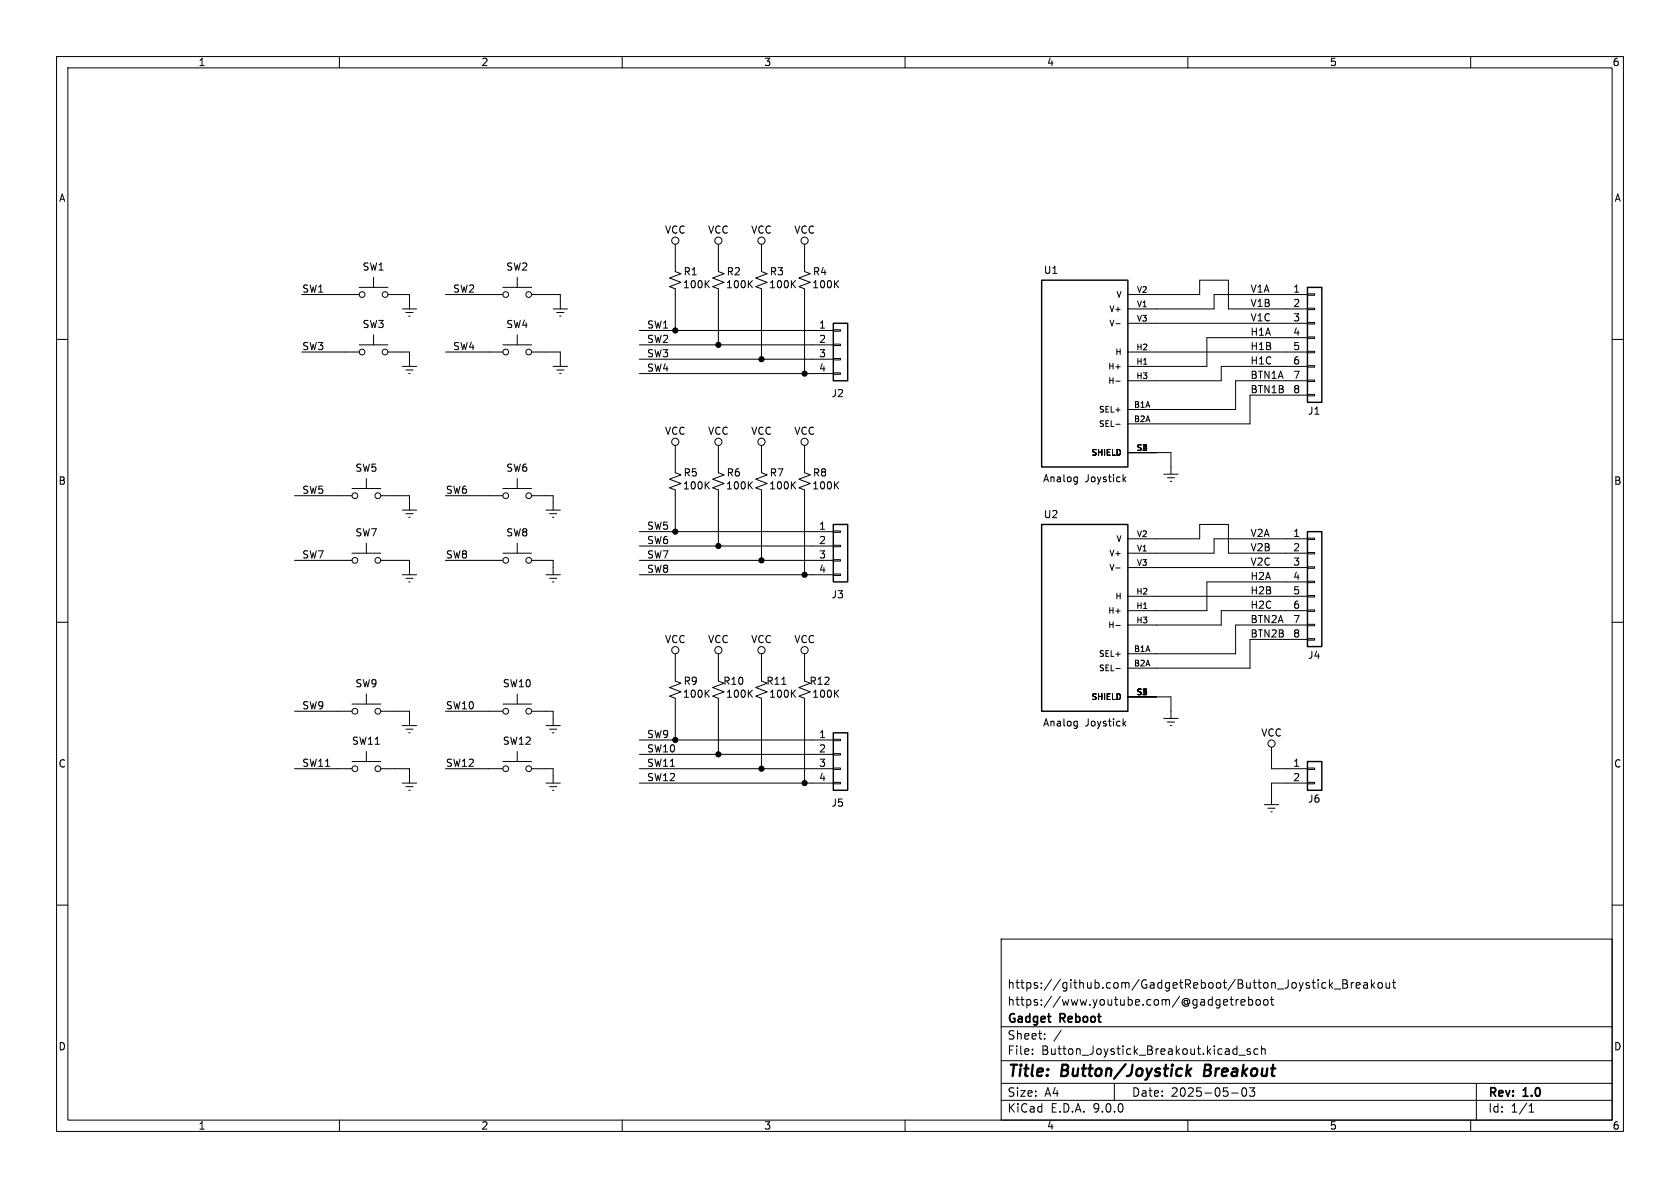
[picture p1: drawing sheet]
<svg xmlns="http://www.w3.org/2000/svg" width="297mm" height="210mm" viewBox="0 0 297 210" stroke-linecap="round" stroke-linejoin="round" font-family="sans-serif">
<g fill="none" stroke="#000" stroke-width=".18">
<path d="M10 10h277v190h-277zM12 12h273v186h-273zM60 10v2M110 10v2M160 10v2M210 10v2M260 10v2M53.3 52.1h10.2M63.5 50.8h5.1M66 49v1.8M66 59.2v1.8M68.6 52.1h3.8v2.5"/>
<path d="M71.1 54.6h2.6M71.8 55.2h1.2M72.3 55.9h.2M78.7 52.1h10.2M88.9 50.8h5.1M91.4 49v1.8M91.4 59.2v1.8M94 52.1h5.1v2.5M97.8 54.6h2.5M98.4 55.2h1.3M98.9 55.9h.3M113 58.4h34.3"/>
<path d="M119.4 43.2v4.8l1 .4-2 .7 2 .8-2 .8 1 .4v7.3M124.9 50.1l.5 .8M125.4 49.6l-.7 .7M127 43.2v4.8l1 .4-2 .7 2 .8-2 .8 1 .4v9.9M132.5 50.1l.5 .8M133 49.6l-.7 .7M134.6 43.2v4.8l1 .4-2 .7 2 .8-2 .8 1 .4v12.4M140.1 50.1l.5 .8M140.6 49.6l-.7 .7M142.2 43.2v4.8l1.1 .4-2.1 .7 2.1 .8-2.1 .8 1 .4v14.9M147.3 58.3h1.3v.2h-1.3zM147.7 50.1l.6 .8"/>
<path d="M148.3 49.6l-.8 .7M197.3 57.2h.7M199.4 52.1h12.7v-2.6h5.1v5.1h13.9M199.4 57.2h31.7M231.1 51.9h1.3v.3h-1.3zM231.1 54.5h1.3v.2h-1.3zM231.1 57h1.3v.3h-1.3zM231.1 59.6h1.3v.2h-1.3zM231.1 52.1h-16.5v2.5h-15.2M231.1 59.7h-17.7v5.1h-14M10 60h2M53.3 62.2h10.2"/>
<path d="M63.5 61h5.1M68.6 62.2h3.8v2.6M71.1 64.8h2.6M71.8 65.4h1.2M72.3 66h.2M78.7 62.2h10.2M88.9 61h5.1M94 62.2h5.1v2.6M97.8 64.8h2.5M98.4 65.4h1.3M98.9 66h.3M113 66h34.3"/>
<path d="M113 61h34.3M113 63.5h34.3M119.4 78.7v4.9l1 .3-2 .8 2 .8-2 .7 1 .4v7.4M127 78.7v4.9l1 .3-2 .8 2 .8-2 .7 1 .4v9.9M134.6 78.7v4.9l1 .3-2 .8 2 .8-2 .7 1 .4v12.5M142.2 78.7v4.9l1.1 .3-2.1 .8 2.1 .8-2.1 .7 1 .4v15M147.3 60.8h1.3v.3h-1.3zM147.3 63.4h1.3v.2h-1.3zM147.3 65.9h1.3v.3h-1.3zM197.3 67.4h.7M197.3 75h.7M199.4 62.2h31.7"/>
<path d="M231.1 62.1h1.3v.3h-1.3zM231.1 64.6h1.3v.3h-1.3zM231.1 67.2h1.3v.2h-1.3zM231.1 69.7h1.3v.3h-1.3zM231.1 64.8h-15.2v2.5h-16.5M231.1 67.3h-12.7v5.1h-19M231.1 69.9h-10.1v5h-21.6M285 60h2M52.1 99.1h10.1M52.1 87.6h10.1M62.2 97.8h5.1M62.2 86.4h5.1"/>
<path d="M64.8 84.6v1.8M64.8 96v1.8M67.3 99.1h5.1v2.5M67.3 87.6h5.1v2.6M71.1 90.2h2.6M71.8 90.8h1.2M72.3 91.4h.2M78.7 99.1h10.2M78.7 87.6h10.2M88.9 97.8h5.1M88.9 86.4h5.1M91.4 84.6v1.8"/>
<path d="M91.4 96v1.8M94 99.1h3.8v2.5M94 87.6h3.8v2.6M96.5 90.2h2.6M97.2 90.8h1.2M97.7 91.4h.2M113 94h34.3M113 96.5h34.3M113 99.1h34.3M124.9 85.7l.5 .7M125.4 85.2l-.7 .7M132.5 85.7l.5 .7"/>
<path d="M133 85.2l-.7 .7M140.1 85.7l.5 .7M140.6 85.2l-.7 .7M147.3 93.9h1.3v.2h-1.3zM147.3 96.4h1.3v.2h-1.3zM147.3 98.9h1.3v.3h-1.3zM147.7 85.7l.6 .7M148.3 85.2l-.8 .7M190.1 84.3l.3 .1M190.4 84.3v1l-.2 .3M190.4 85.1l-.3 .1M198.7 84.7l.3 .5"/>
<path d="M199 84.3l-.4 .5M199.4 80h7.6v3.8M199.4 95.3h12.7v-2.6h5.1v5.1h13.9M205.7 83.8h2.6M206.4 84.5h1.2M206.9 85.1h.2M231.1 95.1h1.3v.3h-1.3zM231.1 97.7h1.3v.2h-1.3zM231.1 95.3h-16.5v2.5h-15.2M10 110h2M71.1 101.6h2.6M71.8 102.2h1.2"/>
<path d="M72.3 102.9h.2M96.5 101.6h2.6M97.2 102.2h1.2M97.7 102.9h.2M113 101.6h34.3M119.4 115.6v4.8l1 .4-2 .7 2 .8-2 .8 1 .3v7.4M127 115.6v4.8l1 .4-2 .7 2 .8-2 .8 1 .3v10M134.6 115.6v4.8l1 .4-2 .7 2 .8-2 .8 1 .3v12.5M142.2 115.6v4.8l1.1 .4-2.1 .7 2.1 .8-2.1 .8 1 .3v15M147.3 101.5h1.3v.2h-1.3zM197.3 100.4h.7M197.3 110.6h.7"/>
<path d="M197.3 118.2h.7M199.4 100.3h31.7M199.4 105.4h31.7M231.1 100.2h1.3v.3h-1.3zM231.1 102.7h1.3v.3h-1.3zM231.1 105.3h1.3v.2h-1.3zM231.1 107.8h1.3v.3h-1.3zM231.1 110.4h1.3v.2h-1.3zM231.1 112.9h1.3v.3h-1.3zM231.1 102.9h-17.7v5.1h-14M231.1 108h-15.2v2.5h-16.5M231.1 110.5h-12.7v5.1h-19"/>
<path d="M231.1 113h-10.1v5.1h-21.6M285 110h2M52.1 135.9h10.1M52.1 125.7h10.1M62.2 124.5h5.1M62.2 134.6h5.1M64.8 122.7v1.8M64.8 132.8v1.8M67.3 125.7h5.1v2.6M67.3 135.9h5.1v2.5M71.1 138.4h2.6M71.1 128.3h2.6"/>
<path d="M71.8 128.9h1.2M71.8 139.1h1.2M72.3 129.5h.2M72.3 139.7h.2M78.7 135.9h10.2M78.7 125.7h10.2M88.9 124.5h5.1M88.9 134.6h5.1M91.4 122.7v1.8M91.4 132.8v1.8M94 135.9h3.8v2.5M94 125.7h3.8v2.6"/>
<path d="M96.5 138.4h2.6M96.5 128.3h2.6M97.2 128.9h1.2M97.2 139.1h1.2M97.7 129.5h.2M97.7 139.7h.2M113 135.9h34.3M113 138.4h34.3M113 130.8h34.3M113 133.4h34.3M124.9 122.5l.5 .8M125.4 122l-.7 .7"/>
<path d="M132.5 122.5l.5 .8M133 122l-.7 .7M138.2 121h.7M140.1 122.5l.5 .8M140.6 122l-.7 .7M147.3 130.7h1.3v.2h-1.3zM147.3 133.2h1.3v.3h-1.3zM147.3 135.8h1.3v.2h-1.3zM147.3 138.3h1.3v.3h-1.3zM147.7 122.5l.6 .8M148.3 122l-.8 .7M190.1 127.5l.3 .1"/>
<path d="M190.4 127.5v1l-.2 .3M190.4 128.3h-.3M198.7 127.9l.3 .4M199 127.5l-.4 .5M199.4 123.2h7.6v3.8M205.7 127h2.6M206.4 127.6h1.2M206.9 128.3h.2M224.8 132.1v3.8h6.3M231.1 135.8h1.3v.2h-1.3zM231.1 138.3h1.3v.3h-1.3zM231.1 138.4h-6.3v3.8"/>
<path d="M223.5 142.2h2.6M224.2 142.9h1.2M224.7 143.5h.2M10 160h2M177 166h108v32h-108zM217.5 176.7h.5M217.7 176.2v1.3l.3 .2M218.5 176.7v1M219 176.7l-.3 .1-.2 .2M219.4 177.2l.7-.1-.1-.3-.4-.1-.2 .2 .1 .7h.5M220.7 176.8l.5-.1 .3 .3v.4l-.2 .2h-.6M220.7 176.2v1.5"/>
<path d="M222.1 176.8l.2-.1 .4 .1 .1 .6-.1 .2-.4 .1-.2-.1zM223.5 176.8l.2-.1 .4 .1 .1 .6-.2 .2-.3 .1-.2-.1zM224.6 176.7h.6M224.8 176.2v1.3l.4 .2M234 173.7l.4 .1M234.4 174.6l-.4 .1M235 173.2v1.5M235.2 174.1l.4 .6M235.6 173.7l-.6 .6M235.9 174.8h1.1M237.4 173.2h.5l.2 .1 .1 .3-.3 .3a.4 .4 0 0 1 .4 .4 .4 .4 0 0 1-.3 .4h-.6zM237.4 173.9h.5"/>
<path d="M238.9 173.7v1M239.3 173.7l-.3 .1-.1 .2M239.7 174.2l.8-.1-.1-.3-.4-.1-.3 .2 .1 .7h.6M241.1 173.8h.6v.9M241.7 174.1h-.5a.29 .29 0 0 0-.2 .3 .29 .29 0 0 0 .2 .3l.5-.1M242.5 173.2v1.5M242.6 174.1l.4 .6M243 173.7l-.5 .6M243.7 173.8l.4-.1 .3 .3v.4l-.3 .3-.4-.1-.1-.2v-.4zM245 173.7l.1 .9 .4 .1 .2-.1M245.7 173.7v1M246.2 173.7h.5"/>
<path d="M246.4 173.2v1.3l.3 .2M285 160h2M60 198v2M110 198v2M160 198v2M177 194.5h108M177 191.5h108M177 187.5h108M177 181.5h108M182.5 186.3v.1M182.5 185.5v.1M184.7 183.6v.1"/>
<path d="M184.7 182.8v.1M187.6 182.1l-1.3 2M197 191.5v3M210 198v2M217.7 193.2h1.2M219 186.5h1.2M219.7 192.4l.2-.1a.81 .81 0 0 1 .6 .6 .81 .81 0 0 1-.3 .8l-.2 .1a.81 .81 0 0 1-.3-1.4zM220.9 192.3h.9l-.5 .6 .4 .1v.7l-.2 .1h-.4l-.2-.1M221 185.5l-.3-.1-.2 .2v.2l.5 .2v.3h-.5M222.4 185.5l-.4-.1-.3 .3v.4l.1 .2h.6M223 185.5l.2-.1 .4 .1 .1 .9M223 184.9v1.5"/>
<path d="M260 198v2M261 191.5v6.5M270.3 196.6h.9M270.3 195.5l.4-.4v1.5"/>
<circle cx="64" cy="52.1" r=".51"/>
<circle cx="68.1" cy="52.1" r=".51"/>
<circle cx="89.4" cy="52.1" r=".51"/>
<circle cx="93.5" cy="52.1" r=".51"/>
<circle cx="119.4" cy="42.5" r=".63"/>
<circle cx="127" cy="42.5" r=".63"/>
<circle cx="134.6" cy="42.5" r=".63"/>
<circle cx="142.2" cy="42.5" r=".63"/>
<circle cx="64" cy="62.2" r=".51"/>
<circle cx="68.1" cy="62.2" r=".51"/>
<circle cx="89.4" cy="62.2" r=".51"/>
<circle cx="93.5" cy="62.2" r=".51"/>
<circle cx="119.4" cy="78.1" r=".63"/>
<circle cx="127" cy="78.1" r=".63"/>
<circle cx="134.6" cy="78.1" r=".63"/>
<circle cx="142.2" cy="78.1" r=".63"/>
<circle cx="62.7" cy="87.6" r=".51"/>
<circle cx="62.7" cy="99.1" r=".51"/>
<circle cx="66.8" cy="99.1" r=".51"/>
<circle cx="66.8" cy="87.6" r=".51"/>
<circle cx="89.4" cy="87.6" r=".51"/>
<circle cx="89.4" cy="99.1" r=".51"/>
<circle cx="93.5" cy="87.6" r=".51"/>
<circle cx="93.5" cy="99.1" r=".51"/>
<circle cx="119.4" cy="114.9" r=".63"/>
<circle cx="127" cy="114.9" r=".63"/>
<circle cx="134.6" cy="114.9" r=".63"/>
<circle cx="142.2" cy="114.9" r=".63"/>
<circle cx="62.7" cy="125.7" r=".51"/>
<circle cx="62.7" cy="135.9" r=".51"/>
<circle cx="66.8" cy="125.7" r=".51"/>
<circle cx="66.8" cy="135.9" r=".51"/>
<circle cx="89.4" cy="125.7" r=".51"/>
<circle cx="89.4" cy="135.9" r=".51"/>
<circle cx="93.5" cy="125.7" r=".51"/>
<circle cx="93.5" cy="135.9" r=".51"/>
<circle cx="224.8" cy="131.4" r=".63"/>
</g>
<path d="M209.9 188.2l-.2 2M210 189.4l.4 .8M210.6 188.9l-.8 .7M213.1 188.2l-.3 2h.8" fill="none" stroke="#000" stroke-width=".4"/>
<path d="M147.3 57.2h2.6v10.1h-2.6zM184.1 49.5h15.3v33.1h-15.3zM231.1 50.8h2.6v20.3h-2.6zM147.3 92.7h2.6v10.2h-2.6zM184.1 92.7h15.3v33h-15.3zM231.1 94h2.6v20.3h-2.6zM147.3 129.5h2.6v10.2h-2.6zM231.1 134.6h2.6v5.1h-2.6z" fill="none" stroke="#000" stroke-width=".25"/>
<g fill="#000" stroke="#000" stroke-width=".18">
<circle cx="119.4" cy="58.4" r=".46"/>
<circle cx="127" cy="61" r=".46"/>
<circle cx="134.6" cy="63.5" r=".46"/>
<circle cx="142.2" cy="66" r=".46"/>
<circle cx="119.4" cy="94" r=".46"/>
<circle cx="127" cy="96.5" r=".46"/>
<circle cx="134.6" cy="99.1" r=".46"/>
<circle cx="142.2" cy="101.6" r=".46"/>
<circle cx="119.4" cy="130.8" r=".46"/>
<circle cx="127" cy="133.4" r=".46"/>
<circle cx="134.6" cy="135.9" r=".46"/>
<circle cx="142.2" cy="138.4" r=".46"/>
</g>
<g font-size="2.8">
<text x="178" y="190.9">Title:</text>
<text x="187.7" y="190.9">Button/Joystick</text>
<text x="213.7" y="190.9">Breakout</text>
</g>
<g font-size="2.1">
<text x="178" y="178">https://www.youtube.com/@gadgetreboot</text>
<text x="178" y="175">https://github.com/GadgetReboot/Button_Joystick_Breakout</text>
<text x="178" y="184">Sheet:</text>
<text x="178" y="181.2">Gadget</text>
<text x="187.5" y="181.2">Reboot</text>
<text x="178" y="186.7">File:</text>
<text x="184.1" y="186.7">Button_Joystick_Breakout.kicad_sch</text>
<text x="178" y="196.9">KiCad</text>
<text x="178" y="194.1">Size:</text>
<text x="184.7" y="194.1">A4</text>
<text x="185.7" y="196.9">E.D.A.</text>
<text x="193.3" y="196.9">9.0.0</text>
<text x="200" y="194.1">Date:</text>
<text x="207" y="194.1">2025-05-03</text>
<text x="263" y="194.3">Rev:</text>
<text x="263" y="196.9">Id:</text>
<text x="267.1" y="196.9">1/1</text>
<text x="269.4" y="194.3">1.0</text>
</g>
<g font-size="1.8">
<text x="35" y="11.9">1</text>
<text x="85" y="11.9">2</text>
<text x="135" y="11.9">3</text>
<text x="185" y="11.9">4</text>
<text x="235" y="11.9">5</text>
<text x="285" y="11.9">6</text>
<text x="10.3" y="35.9">A</text>
<text x="285.3" y="35.9">A</text>
<text x="117.5" y="41.5">VCC</text>
<text x="125.1" y="41.5">VCC</text>
<text x="132.7" y="41.5">VCC</text>
<text x="140.3" y="41.5">VCC</text>
<text x="53.3" y="51.8">SW1</text>
<text x="64" y="48">SW1</text>
<text x="80" y="51.8">SW2</text>
<text x="89.4" y="48">SW2</text>
<text x="120.6" y="51.2">100K</text>
<text x="120.8" y="48.9">R1</text>
<text x="128.3" y="51.2">100K</text>
<text x="128.4" y="48.9">R2</text>
<text x="135.9" y="51.2">100K</text>
<text x="136" y="48.9">R3</text>
<text x="143.5" y="51.2">100K</text>
<text x="143.6" y="48.9">R4</text>
<text x="184.4" y="48.6">U1</text>
<text x="221" y="51.8">V1A</text>
<text x="228.5" y="51.8">1</text>
<text x="64" y="58.2">SW3</text>
<text x="89.4" y="58.2">SW4</text>
<text x="114.3" y="58.2">SW1</text>
<text x="144.7" y="58.2">1</text>
<text x="221" y="54.3">V1B</text>
<text x="221" y="56.9">V1C</text>
<text x="221" y="59.4">H1A</text>
<text x="228.5" y="54.4">2</text>
<text x="228.5" y="56.9">3</text>
<text x="228.5" y="59.4">4</text>
<text x="53.3" y="62">SW3</text>
<text x="80" y="62">SW4</text>
<text x="114.3" y="63.2">SW3</text>
<text x="114.3" y="65.8">SW4</text>
<text x="114.3" y="60.7">SW2</text>
<text x="144.7" y="60.7">2</text>
<text x="144.7" y="63.2">3</text>
<text x="144.7" y="65.8">4</text>
<text x="221" y="64.5">H1C</text>
<text x="221" y="62">H1B</text>
<text x="228.5" y="62">5</text>
<text x="228.5" y="64.5">6</text>
<text x="146.9" y="70.4">J2</text>
<text x="221" y="69.6">BTN1B</text>
<text x="221" y="67">BTN1A</text>
<text x="228.5" y="67.1">7</text>
<text x="228.5" y="69.6">8</text>
<text x="117.5" y="77.1">VCC</text>
<text x="125.1" y="77.1">VCC</text>
<text x="132.7" y="77.1">VCC</text>
<text x="140.3" y="77.1">VCC</text>
<text x="231.1" y="73.5">J1</text>
<text x="62.7" y="83.6">SW5</text>
<text x="89.4" y="83.6">SW6</text>
<text x="10.3" y="85.9">B</text>
<text x="53.3" y="87.4">SW5</text>
<text x="78.7" y="87.4">SW6</text>
<text x="120.6" y="86.7">100K</text>
<text x="120.8" y="84.4">R5</text>
<text x="128.3" y="86.7">100K</text>
<text x="128.4" y="84.4">R6</text>
<text x="135.9" y="86.7">100K</text>
<text x="136" y="84.4">R7</text>
<text x="143.5" y="86.7">100K</text>
<text x="143.6" y="84.4">R8</text>
<text x="184.3" y="85.4">Analog</text>
<text x="191.8" y="85.4">Joystick</text>
<text x="285.3" y="85.9">B</text>
<text x="62.7" y="95">SW7</text>
<text x="89.4" y="95">SW8</text>
<text x="114.3" y="93.7">SW5</text>
<text x="144.7" y="93.7">1</text>
<text x="184.4" y="91.8">U2</text>
<text x="221" y="95">V2A</text>
<text x="228.5" y="95">1</text>
<text x="53.3" y="98.8">SW7</text>
<text x="78.7" y="98.8">SW8</text>
<text x="114.3" y="101.3">SW8</text>
<text x="114.3" y="96.3">SW6</text>
<text x="114.3" y="98.8">SW7</text>
<text x="144.7" y="96.3">2</text>
<text x="144.7" y="98.8">3</text>
<text x="144.7" y="101.3">4</text>
<text x="221" y="97.5">V2B</text>
<text x="221" y="100.1">V2C</text>
<text x="228.5" y="97.5">2</text>
<text x="228.5" y="100.1">3</text>
<text x="146.9" y="106">J3</text>
<text x="221" y="107.7">H2C</text>
<text x="221" y="102.6">H2A</text>
<text x="221" y="105.1">H2B</text>
<text x="228.5" y="102.6">4</text>
<text x="228.5" y="105.2">5</text>
<text x="228.5" y="107.7">6</text>
<text x="117.5" y="113.9">VCC</text>
<text x="125.1" y="113.9">VCC</text>
<text x="132.7" y="113.9">VCC</text>
<text x="140.3" y="113.9">VCC</text>
<text x="221" y="110.2">BTN2A</text>
<text x="221" y="112.8">BTN2B</text>
<text x="228.5" y="110.2">7</text>
<text x="228.5" y="112.8">8</text>
<text x="231.1" y="116.7">J4</text>
<text x="53.3" y="125.5">SW9</text>
<text x="62.7" y="121.7">SW9</text>
<text x="78.7" y="125.5">SW10</text>
<text x="88.8" y="121.7">SW10</text>
<text x="120.6" y="123.5">100K</text>
<text x="120.8" y="121.3">R9</text>
<text x="127.8" y="121.3">R10</text>
<text x="128.3" y="123.5">100K</text>
<text x="135.4" y="121.3">R11</text>
<text x="135.9" y="123.5">100K</text>
<text x="143" y="121.3">R12</text>
<text x="143.5" y="123.5">100K</text>
<text x="62.1" y="131.9">SW11</text>
<text x="88.8" y="131.9">SW12</text>
<text x="114.3" y="130.5">SW9</text>
<text x="144.7" y="130.6">1</text>
<text x="184.3" y="128.6">Analog</text>
<text x="191.8" y="128.6">Joystick</text>
<text x="222.9" y="130.4">VCC</text>
<text x="10.3" y="135.9">C</text>
<text x="53.3" y="135.6">SW11</text>
<text x="78.7" y="135.6">SW12</text>
<text x="114.3" y="135.6">SW11</text>
<text x="114.3" y="133.1">SW10</text>
<text x="144.7" y="133.1">2</text>
<text x="144.7" y="135.6">3</text>
<text x="228.5" y="135.6">1</text>
<text x="285.3" y="135.9">C</text>
<text x="114.3" y="138.2">SW12</text>
<text x="144.7" y="138.2">4</text>
<text x="146.9" y="142.8">J5</text>
<text x="228.5" y="138.2">2</text>
<text x="231.1" y="142.1">J6</text>
<text x="10.3" y="185.9">D</text>
<text x="285.3" y="185.9">D</text>
<text x="35" y="199.9">1</text>
<text x="85" y="199.9">2</text>
<text x="135" y="199.9">3</text>
<text x="185" y="199.9">4</text>
<text x="235" y="199.9">5</text>
<text x="285" y="199.9">6</text>
</g>
<g font-size="1.4">
<text x="197.2" y="52.8">V</text>
<text x="200.9" y="51.8">V2</text>
<text x="196" y="55.3">V+</text>
<text x="196" y="57.9">V-</text>
<text x="200.9" y="54.4">V1</text>
<text x="200.9" y="56.9">V3</text>
<text x="195.8" y="65.5">H+</text>
<text x="197.1" y="63">H</text>
<text x="200.8" y="62">H2</text>
<text x="200.8" y="64.5">H1</text>
<text x="195.8" y="68">H-</text>
<text x="200.8" y="67.1">H3</text>
<text x="194.2" y="73.1">SEL+</text>
<text x="194.2" y="75.7">SEL-</text>
<text x="200.4" y="72.1">B1A</text>
<text x="200.4" y="74.7">B2A</text>
<text x="192.8" y="80.7">SHIELD</text>
<text x="200.8" y="79.8">S1</text>
<text x="201.8" y="79.8">2</text>
<text x="197.2" y="96">V</text>
<text x="200.9" y="95">V2</text>
<text x="196" y="98.5">V+</text>
<text x="196" y="101.1">V-</text>
<text x="200.9" y="97.5">V1</text>
<text x="200.9" y="100.1">V3</text>
<text x="197.1" y="106.1">H</text>
<text x="200.8" y="105.2">H2</text>
<text x="200.8" y="107.7">H1</text>
<text x="195.8" y="108.7">H+</text>
<text x="195.8" y="111.2">H-</text>
<text x="200.8" y="110.2">H3</text>
<text x="194.2" y="116.3">SEL+</text>
<text x="194.2" y="118.8">SEL-</text>
<text x="200.4" y="115.3">B1A</text>
<text x="200.4" y="117.9">B2A</text>
<text x="192.8" y="123.9">SHIELD</text>
<text x="200.8" y="122.9">S1</text>
<text x="201.8" y="122.9">2</text>
</g>
</svg>
